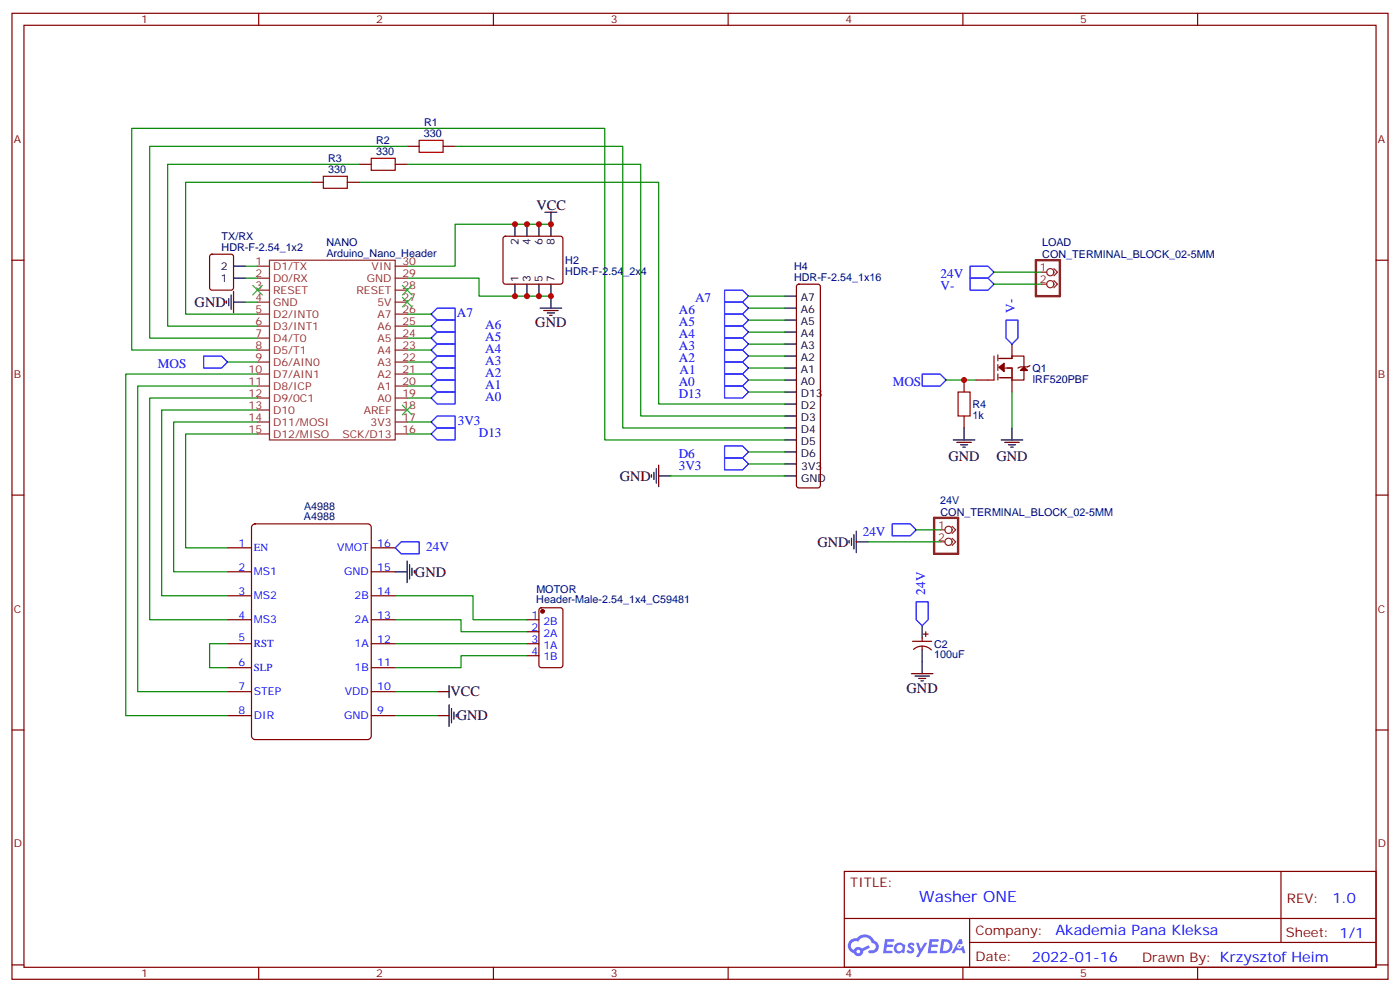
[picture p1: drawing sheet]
<svg xmlns="http://www.w3.org/2000/svg" width="412mm" height="292mm" viewBox="0 0 412 292" stroke-linecap="round" stroke-linejoin="round" font-family="sans-serif">
<g fill="none" stroke="#870000" stroke-width=".35">
<path d="M3.5 3.9h405.4v284.4h-405.4zM7.1 7.4h398.2v277.3h-398.2zM76.2 3.9v3.5M145.3 3.9v3.5M214.5 3.9v3.5M283.6 3.9v3.5M352.8 3.9v3.5M3.5 76.6h3.6M405.3 76.6h3.6M3.5 145.7h3.6M405.3 145.7h3.6M3.5 214.9h3.6"/>
<path d="M405.3 214.9h3.6M248.7 256.5h156.6v28.2h-156.6zM377.3 256.5v20.9M248.7 270.4h156.5M285.6 277.4h119.6M285.6 270.4v14.1M3.5 284h3.6M76.2 284.7v3.6M145.3 284.7v3.6M214.5 284.7v3.6M283.6 284.7v3.6M352.8 284.7v3.6"/>
<path d="M405.3 284h3.6"/>
</g>
<g fill="#5487ff">
<path d="M267.7 277.7a1.22 1.22 0 0 1 1.7 .2l-.4 .6a.47 .47 0 0 0-.3-.4 .47 .47 0 0 0-.5 .2l.1 .2a1.14 1.14 0 0 1 .8 1.8 1.14 1.14 0 0 1-1.9 0l-.2-.2 .5-.6 .7 .5a.29 .29 0 0 0 .3-.3 .29 .29 0 0 0-.2-.3 1.04 1.04 0 0 1-.6-1.7z"/>
<path d="M260.7 276.4h2.4l.3 .2-.2 .5-1.8 .1-.1 .8h1.5l.3 .4-.3 .4h-1.6l-.2 1.1h1.7l.2 .3-.2 .3-2.6 .1z"/>
<path d="M273.8 276.4h2.4l.3 .2-.1 .5-1.8 .1-.2 .8h1.6l.3 .4-.4 .4h-1.6l-.1 1.1h1.7l.2 .3-.2 .3-2.6 .1z"/>
<path d="M282.6 276.4h.7l.3 1.3-.6 .3a.69 .69 0 0 0-1 .3 .69 .69 0 0 0 .4 .9 .69 .69 0 0 0 .9-.6l.5-.2 .6 2.2h-.8l-.2-.9h-1.8l-.5 .9h-.8z"/>
<path d="M269.8 277.5h.8l.6 1.8 1.1-1.8h.9l-2.6 4.2h-.8l.9-1.5z"/>
<path d="M277.4 276.4l-.6 4.2h1.3a2.11 2.11 0 0 0 2.5-2.1 2.11 2.11 0 0 0-2.5-2.1zM278.1 277.2a1.39 1.39 0 0 1 1.7 1.4 1.39 1.39 0 0 1-1.8 1.3h-.3z"/>
<path d="M263.7 278.1a1.54 1.54 0 0 0-.1 2.1 1.54 1.54 0 0 0 2.2 .1l.6 .3 .3-2.3-.2-.3h-.4a1.49 1.49 0 0 0-2.4 .1zM264 279.1a.94 .94 0 0 1 1.8 0 .94 .94 0 0 1-1.8 0z"/>
<path d="M250.4 276.8a2.18 2.18 0 0 0 1.1 3.7 1.44 1.44 0 0 0 1.6 .9 1.44 1.44 0 0 0 1.2-1.4l2-1-.5-.8-1.9 1a1.47 1.47 0 0 0-2.4 .4 1.39 1.39 0 0 1-.7-1.9 1.39 1.39 0 0 1 2-.5 2.12 2.12 0 0 1 2.2-1.3 2.12 2.12 0 0 1 1.9 1.7 1.14 1.14 0 0 1 1.1 1.4 1.14 1.14 0 0 1-1.7 .7 .43 .43 0 0 0-.5 .4 .43 .43 0 0 0 .4 .5 1.98 1.98 0 0 0 2.5-1.2 1.98 1.98 0 0 0-1.2-2.6 3.1 3.1 0 0 0-5.3-.6l-.9 .1zM252.3 280.1a.55 .55 0 0 1 1.1 0 .55 .55 0 0 1-1.1 0z"/>
<circle cx="282.6" cy="278.5" r=".26"/>
</g>
<g fill="none" stroke="#8c2424" stroke-width=".35">
<path d="M75.8 78.4h3.6M79.4 76.6h37v52.9h-37zM116.4 78.4h3.5M310.4 79.1l1.1 1-1.1 1.1M75.8 81.9h3.6M75.8 85.4h3.6M75.8 88.9h3.6M75.8 92.5h3.6M75.8 96h3.6M75.8 99.5h3.6M116.4 81.9h3.5M116.4 85.4h3.5"/>
<path d="M116.4 88.9h3.5M116.4 92.5h3.5M116.4 96h3.5M116.4 99.5h3.5M306.9 80.1h1.4M306.9 83.6h1.4M310.4 82.6l1.1 1-1.1 1.1M75.8 103h3.6M75.8 106.6h3.6M75.8 110.1h3.6M75.8 113.6h3.6M75.8 117.2h3.6"/>
<path d="M116.4 103h3.5M116.4 106.6h3.5M116.4 110.1h3.5M116.4 113.6h3.5M116.4 117.2h3.5M75.8 120.7h3.6M75.8 124.2h3.6M75.8 127.7h3.6M116.4 120.7h3.5M116.4 124.2h3.5M116.4 127.7h3.5M276.9 156h1.4"/>
<path d="M276.9 159.5h1.4M280.5 154.9l1 1.1-1 1M280.5 158.4l1 1.1-1 1"/>
<circle cx="309.4" cy="83.6" r="1.06"/>
<circle cx="309.4" cy="80.1" r="1.06"/>
<circle cx="279.4" cy="159.5" r="1.06"/>
<circle cx="279.4" cy="156" r="1.06"/>
</g>
<g fill="none" stroke="#870000" stroke-width=".35">
<path d="M91.7 53.7h3.5M102.3 53.7h3.5M105.8 48.4h3.6M116.4 48.4h3.5M119.9 43.1h3.6M130.5 43.1h3.6M62 75l.4-.2h5.7l.6 .5 .1 9.4-.5 .7h-5.9l-.6-.5-.1-9.4zM148.4 69.7l.5-.2h16.2l.5 .2 .2 .5v12.7l-.2 .5-.5 .2h-16.2l-.5-.2-.2-.5v-12.7zM234.8 83.9l.5-.3h5.6l.5 .3 .3 .4v58.6l-.3 .5-.5 .2h-5.6l-.5-.2-.2-.5v-58.6zM284 111.9v3.5M287.5 111.9h3.5M298.1 101.3v3.5h3.5v7.1h-3.5v3.5"/>
<path d="M303.4 107.6l-.7 .4h-2.1l-.7 .3M284 122.4v3.6M74.3 154.6l.8-.4h33.2l.9 .4 .2 .7v61.3l-.5 .9-.6 .2h-33.2l-.8-.5-.2-.6v-61.3zM67 161.3h7.1M67 168.3h7.1M67 175.4h7.1M109.4 161.3h7M109.4 168.3h7M109.4 175.4h7M159 179.1l.5-.2h5.6l.7 .4v16.5l-.5 .7h-5.8l-.7-.4-.1-16.5zM67 182.4h7.1M67 189.5h7.1"/>
<path d="M67 196.5h7.1M109.4 182.4h7M109.4 189.5h7M109.4 196.5h7M155.2 182.4h3.5M155.2 189.5h3.5M155.2 185.9h3.5M155.2 193h3.5M268.8 188.8h5.7M269.1 191.2a3.8 3.8 0 0 1 5.2 .1M271.6 187.7v1.1M271.6 190.2v1"/>
<path d="M272 186.7h1.4M272.7 185.9v1.5M67 203.6h7.1M67 210.6h7.1M109.4 203.6h7M109.4 210.6h7"/>
</g>
<g fill="#870000" stroke="#870000" stroke-width=".35">
<path d="M294.2 108.1l1.6-1.2v2.5z"/>
<path d="M300.6 109l1-1 1.1 1z"/>
<circle cx="159.8" cy="180" r=".53"/>
</g>
<g fill="none" stroke="#008700" stroke-width=".35">
<path d="M91.7 53.7h-37v38.8h21.1M105.8 53.7h88.2v65.2h37.1M105.8 48.4h-56.4v47.6h26.4M119.9 43.1h-75.8v56.4h31.7M119.9 48.4h68.8v74h42.4M134.1 43.1h49.3v82.9h47.7M72.3 78.4h3.5M162.3 66h-28.2v12.4h-14.2M72.3 81.9h3.5M72.3 88.9h3.5M119.9 81.9h21.2v5.3h21.2M119.9 92.5h7.1"/>
<path d="M119.9 96h7.1M119.9 99.5h7.1M220.5 87.2h10.6M220.5 90.7h10.6M220.5 94.2h10.6M220.5 97.8h10.6M292.8 80.1h14.1M292.8 83.6h14.1M67 106.6h8.8M75.8 110.1h-38.8v100.5h30M75.8 113.6h-35.2v90h26.4M75.8 117.2h-31.7v65.2h22.9"/>
<path d="M75.8 103h-37v-65.2h139.4v91.7h52.9M119.9 106.6h7.1M119.9 117.2h7.1M119.9 113.6h7.1M119.9 110.1h7.1M119.9 103h7.1M220.5 111.9h10.6M220.5 115.4h10.6M220.5 108.3h10.6M220.5 104.8h10.6M220.5 101.3h10.6M278.7 111.9h8.8"/>
<path d="M298.1 115.4v10.6M75.8 120.7h-28.2v54.7h19.4M75.8 124.2h-24.6v44.1h15.8M75.8 127.7h-21.1v33.6h12.3M119.9 124.2h7.1M119.9 127.7h7.1M220.5 136.6h10.6M220.5 133h10.6M197.6 140.1h33.5M255.8 159.5h21.1M269.9 156h7M116.4 175.4h22.9v7h15.9"/>
<path d="M67 189.5h-5.3v7h5.3M116.4 182.4h19.4v3.5h19.4M116.4 189.5h38.8M155.2 193h-19.4v3.5h-19.4M116.4 210.6h12.4M116.4 203.6h12.4"/>
</g>
<g fill="none" stroke="#000" stroke-width=".35">
<path d="M68.8 78.4h3.5M151.7 66v3.5M155.2 66v3.5M158.7 66v3.5M160.5 62.5h3.5M162.3 62.5v7M66.7 88.6v.7M67.4 87.9v2.1M68.1 86.8v4.3M68.8 88.9h3.5M68.8 85.8v6.3M68.8 81.9h3.5"/>
<path d="M151.7 83.6v3.6M155.2 83.6v3.6M158.7 83.6v3.6M159.1 90.7h6.4M160.2 91.4h4.2M161.2 92.1h2.1M161.9 92.8h.7M162.3 83.6v7.1M231.1 90.7h3.5M231.1 87.2h3.5M231.1 94.2h3.5M231.1 97.8h3.5"/>
<path d="M231.1 101.3h3.5M231.1 104.8h3.5M231.1 108.3h3.5M231.1 111.9h3.5M231.1 115.4h3.5M231.1 118.9h3.5M191.9 139.7v.7M192.6 139v2.1M193.3 138v4.2M194 136.9v6.4M231.1 122.4h3.5M231.1 126h3.5"/>
<path d="M231.1 129.5h3.5M231.1 133h3.5M231.1 136.6h3.5M280.8 129.5h6.4M281.9 130.2h4.2M282.9 130.9h2.1M283.6 131.6h.7M284 126v3.5M294.9 129.5h6.4M296 130.2h4.2M297 130.9h2.2M297.7 131.6h.7"/>
<path d="M298.1 126v3.5M194 140.1h3.6M231.1 140.1h3.5M250.1 159.1v.7M250.8 158.4v2.1M251.5 157.4v4.2M252.2 159.5h3.6M252.2 156.3v6.4M116.4 168.3h3.5M119.9 165.1v6.4M120.6 166.2v4.2M121.4 167.3v2.1"/>
<path d="M122.1 168v.7M268.5 198.3h6.3M269.5 199h4.3M270.6 199.7h2.1M271.6 184.2v3.5M271.6 191.2v7.1M128.8 210.6h3.5M128.8 203.6h3.5M132.3 201.8v3.6M132.3 207.5v6.3M133 208.5v4.3M133.7 209.6v2.1"/>
<path d="M134.4 210.3v.7M271.3 200.4h.7"/>
</g>
<path d="M305.2 76.6h7v10.6h-7zM275.2 152.4h7v10.6h-7z" fill="none" stroke="#8c2424" stroke-width=".71"/>
<path d="M74.4 84l2.9 2.8M77.3 84l-2.9 2.8M118.5 84l2.9 2.8M118.5 87.5l2.9 2.8M121.4 84l-2.9 2.8M121.4 87.5l-2.9 2.8M118.5 119.3l2.9 2.8M121.4 119.3l-2.9 2.8" fill="none" stroke="#3c3" stroke-width=".35"/>
<path d="M95.2 51.9h7.1v3.5h-7.1zM109.4 46.6h7v3.5h-7zM123.5 41.3h7v3.5h-7zM282.2 115.4h3.6v7h-3.6zM292.8 104.8v7.1h-1.8M293.9 104.5v1.7M293.9 107.3v1.7M293.9 110.1v1.7M294.2 111.2h3.9M296 108.3h2.1v3.6M298.1 104.8v.7h-3.9" fill="none" stroke="#a10000" stroke-width=".35"/>
<g fill="none" stroke="#00f" stroke-width=".35">
<path d="M285.8 78.4h5.2l1.8 1.7-1.8 1.8h-5.2zM127 92.5l1.8-1.8h5.3v3.5h-5.3zM127 99.5l1.8-1.7h5.3v3.5h-5.3zM127 96l1.8-1.8h5.3v3.6h-5.3zM213.4 85.4h5.3l1.8 1.8-1.8 1.7h-5.3zM213.4 99.5h5.3l1.8 1.8-1.8 1.7h-5.3zM213.4 96h5.3l1.8 1.8-1.8 1.7h-5.3zM213.4 92.5h5.3l1.8 1.7-1.8 1.8h-5.3zM213.4 88.9h5.3l1.8 1.8-1.8 1.8h-5.3zM285.8 81.9h5.2l1.8 1.7-1.8 1.8h-5.2zM296.3 94.2h3.6v5.3l-1.8 1.8-1.8-1.8zM60 104.8h5.3l1.7 1.8-1.7 1.7h-5.3z"/>
<path d="M127 117.2l1.8-1.8h5.3v3.5h-5.3zM127 113.6l1.8-1.7h5.3v3.5h-5.3zM127 110.1l1.8-1.8h5.3v3.6h-5.3zM127 106.6l1.8-1.8h5.3v3.5h-5.3zM127 103l1.8-1.7h5.3v3.5h-5.3zM213.4 113.6h5.3l1.8 1.8-1.8 1.8h-5.3zM213.4 110.1h5.3l1.8 1.8-1.8 1.7h-5.3zM213.4 106.6h5.3l1.8 1.7-1.8 1.8h-5.3zM213.4 103h5.3l1.8 1.8-1.8 1.8h-5.3zM271.6 110.1h5.3l1.8 1.8-1.8 1.7h-5.3zM127 124.2l1.8-1.8h5.3v3.6h-5.3zM128.8 126h5.3v3.5h-5.3l-1.8-1.8z"/>
<path d="M213.4 134.8h5.3l1.8 1.8-1.8 1.7h-5.3zM213.4 131.3h5.3l1.8 1.7-1.8 1.8h-5.3zM262.8 154.2h5.3l1.8 1.8-1.8 1.7h-5.3zM116.4 161.3l1.8-1.8h5.3v3.5h-5.3zM269.9 177.1h3.5v5.3l-1.8 1.8-1.7-1.8z"/>
</g>
<g fill="#c00">
<circle cx="284" cy="111.9" r=".88"/>
<circle cx="151.7" cy="66" r=".88"/>
<circle cx="155.2" cy="66" r=".88"/>
<circle cx="162.3" cy="66" r=".88"/>
<circle cx="158.8" cy="66" r=".88"/>
<circle cx="151.7" cy="87.2" r=".88"/>
<circle cx="155.2" cy="87.2" r=".88"/>
<circle cx="162.3" cy="87.2" r=".88"/>
<circle cx="158.8" cy="87.2" r=".88"/>
</g>
<text font-size="4.6" fill="#00f" x="270.8" y="265.5">Washer ONE</text>
<g font-size="4.2">
<text x="158" y="61.8">VCC</text>
<text x="57.3" y="90.4">GND</text>
<text x="157.7" y="96.3">GND</text>
<text x="279.4" y="135.6">GND</text>
<text x="293.5" y="135.6">GND</text>
<text x="182.6" y="141.5">GND</text>
<text x="240.8" y="160.9">GND</text>
<text x="122.2" y="169.7">GND</text>
<text x="267.1" y="203.9">GND</text>
<text x="132.7" y="205">VCC</text>
<text x="134.6" y="212.1">GND</text>
</g>
<g font-size="4.2" fill="#00f">
<text x="392.5" y="265.8">1.0</text>
<text x="310.9" y="275.3">Akademia Pana Kleksa</text>
<text x="304" y="283.1">2022-01-16</text>
</g>
<g font-size="3.9" fill="#00f">
<text x="277.1" y="81.8">24V</text>
<text x="204.7" y="88.9">A7</text>
<text x="277.1" y="85.3">V-</text>
<text x="134.6" y="93.3">A7</text>
<text x="200" y="95.8">A5</text>
<text x="200" y="92.3">A6</text>
<text x="299" y="92.1" transform="rotate(-90 299 92.1)">V-</text>
<text x="142.9" y="96.9">A6</text>
<text x="142.9" y="100.4">A5</text>
<text x="200" y="99.4">A4</text>
<text x="142.9" y="104">A4</text>
<text x="142.9" y="107.5">A3</text>
<text x="200" y="106.4">A2</text>
<text x="200" y="102.9">A3</text>
<text x="46.5" y="108.3">MOS</text>
<text x="142.9" y="111">A2</text>
<text x="200" y="113.6">A0</text>
<text x="200.2" y="110">A1</text>
<text x="263" y="113.5">MOS</text>
<text x="142.9" y="118.1">A0</text>
<text x="142.9" y="114.5">A1</text>
<text x="200" y="117.1">D13</text>
<text x="134.9" y="125">3V3</text>
<text x="141.1" y="128.5">D13</text>
<text x="200" y="134.8">D6</text>
<text x="200" y="138.3">3V3</text>
<text x="254.1" y="157.7">24V</text>
<text x="125.6" y="162.1">24V</text>
<text x="272.5" y="175" transform="rotate(-90 272.5 175)">24V</text>
</g>
<g font-size="3.9" fill="#800">
<text x="250.5" y="261.1">TITLE:</text>
<text x="379.1" y="265.8">REV:</text>
<text x="287.4" y="275.3">Company:</text>
<text x="378.7" y="275.9">Sheet: 1/1</text>
<text x="287.4" y="283">Date:</text>
<text x="336.4" y="283.1">Drawn By: Krzysztof Heim</text>
</g>
<g font-size="3.2" fill="#800">
<text x="41.6" y="6.9">1</text>
<text x="110.8" y="6.9">2</text>
<text x="179.9" y="6.9">3</text>
<text x="249.1" y="6.9">4</text>
<text x="318.2" y="6.9">5</text>
<text x="4.1" y="42">A</text>
<text x="405.9" y="42">A</text>
<text x="4.1" y="111.2">B</text>
<text x="405.9" y="111.2">B</text>
<text x="4.1" y="180.3">C</text>
<text x="405.9" y="180.3">C</text>
<text x="4.1" y="249.4">D</text>
<text x="405.9" y="249.4">D</text>
<text x="41.6" y="287.7">1</text>
<text x="110.8" y="287.7">2</text>
<text x="179.9" y="287.7">3</text>
<text x="249.1" y="287.7">4</text>
<text x="318.2" y="287.7">5</text>
</g>
<g font-size="3.2" fill="#000080">
<text x="124.9" y="40.3">330</text>
<text x="124.9" y="37.1">R1</text>
<text x="96.7" y="47.7">R3</text>
<text x="110.8" y="45.5">330</text>
<text x="110.8" y="42.4">R2</text>
<text x="96.7" y="50.8">330</text>
<text x="65.3" y="70.6">TX/RX</text>
<text x="65.3" y="73.8">HDR-F-2.54_1x2</text>
<text x="96.2" y="75.5">Arduino_Nano_Header</text>
<text x="96.2" y="72.4">NANO</text>
<text x="166.5" y="77.8">H2</text>
<text x="306.9" y="72.4">LOAD</text>
<text x="307" y="76">CON_TERMINAL_BLOCK_02-5MM</text>
<text x="166.5" y="80.9">HDR-F-2.54_2x4</text>
<text x="233.9" y="82.6">HDR-F-2.54_1x16</text>
<text x="233.9" y="79.4">H4</text>
<text x="304.1" y="112.6">IRF520PBF</text>
<text x="304.1" y="109.5">Q1</text>
<text x="286.5" y="123.2">1k</text>
<text x="286.5" y="120.1">R4</text>
<text x="277" y="148.3">24V</text>
<text x="89.5" y="153.1">A4988</text>
<text x="89.5" y="150.1">A4988</text>
<text x="277" y="151.9">CON_TERMINAL_BLOCK_02-5MM</text>
<text x="158" y="177.6">Header-Male-2.54_1x4_C59481</text>
<text x="158" y="174.6">MOTOR</text>
<text x="275.2" y="190.7">C2</text>
<text x="275.2" y="193.8">100uF</text>
</g>
<g font-size="3.2" fill="#8d2323">
<text x="75.2" y="78">1</text>
<text x="118.5" y="78">30</text>
<text x="75.2" y="81.5">2</text>
<text x="80.4" y="79.4">D1/TX</text>
<text x="80.4" y="82.9">D0/RX</text>
<text x="108.1" y="82.9">GND</text>
<text x="109.5" y="79.4">VIN</text>
<text x="118.5" y="81.5">29</text>
<text x="306.3" y="79.8">1</text>
<text x="306.3" y="83.3">2</text>
<text x="75.2" y="85.1">3</text>
<text x="75.2" y="88.6">4</text>
<text x="80.4" y="86.5">RESET</text>
<text x="80.4" y="90">GND</text>
<text x="105" y="86.5">RESET</text>
<text x="111.2" y="90">5V</text>
<text x="118.5" y="88.6">27</text>
<text x="118.5" y="85.1">28</text>
<text x="75.2" y="92.1">5</text>
<text x="75.2" y="95.6">6</text>
<text x="80.4" y="93.5">D2/INT0</text>
<text x="111.2" y="93.5">A7</text>
<text x="118.5" y="95.6">25</text>
<text x="118.5" y="92.1">26</text>
<text x="75.2" y="99.2">7</text>
<text x="80.4" y="97">D3/INT1</text>
<text x="80.4" y="100.6">D4/T0</text>
<text x="111.2" y="100.6">A5</text>
<text x="111.2" y="97">A6</text>
<text x="118.5" y="99.2">24</text>
<text x="75.2" y="102.7">8</text>
<text x="75.2" y="106.2">9</text>
<text x="80.4" y="104.1">D5/T1</text>
<text x="80.4" y="107.6">D6/AIN0</text>
<text x="111.2" y="107.6">A3</text>
<text x="111.2" y="104.1">A4</text>
<text x="118.5" y="106.2">22</text>
<text x="118.5" y="102.7">23</text>
<text x="73.2" y="109.7">10</text>
<text x="73.2" y="113.3">11</text>
<text x="80.4" y="111.2">D7/AIN1</text>
<text x="111.2" y="111.2">A2</text>
<text x="118.5" y="113.3">20</text>
<text x="118.5" y="109.7">21</text>
<text x="73.2" y="116.8">12</text>
<text x="80.4" y="114.7">D8/ICP</text>
<text x="80.4" y="118.2">D9/0C1</text>
<text x="111.2" y="114.7">A1</text>
<text x="111.2" y="118.2">A0</text>
<text x="118.5" y="116.8">19</text>
<text x="73.2" y="120.3">13</text>
<text x="73.2" y="123.9">14</text>
<text x="80.4" y="121.7">D10</text>
<text x="80.4" y="125.3">D11/MOSI</text>
<text x="107.2" y="121.7">AREF</text>
<text x="109.2" y="125.3">3V3</text>
<text x="118.5" y="123.9">17</text>
<text x="118.5" y="120.3">18</text>
<text x="73.2" y="127.4">15</text>
<text x="80.4" y="128.8">D12/MISO</text>
<text x="100.9" y="128.8">SCK/D13</text>
<text x="118.5" y="127.4">16</text>
<text x="276.3" y="155.6">1</text>
<text x="276.3" y="159.1">2</text>
</g>
<g font-size="3.2">
<text x="152.8" y="72.3" transform="rotate(-90 152.8 72.3)">2</text>
<text x="156.3" y="72.3" transform="rotate(-90 156.3 72.3)">4</text>
<text x="159.8" y="72.3" transform="rotate(-90 159.8 72.3)">6</text>
<text x="163.3" y="72.3" transform="rotate(-90 163.3 72.3)">8</text>
<text x="65" y="82.9">1</text>
<text x="65" y="79.4">2</text>
<text x="152.8" y="82.9" transform="rotate(-90 152.8 82.9)">1</text>
<text x="156.3" y="82.9" transform="rotate(-90 156.3 82.9)">3</text>
<text x="159.8" y="82.9" transform="rotate(-90 159.8 82.9)">5</text>
<text x="163.3" y="82.9" transform="rotate(-90 163.3 82.9)">7</text>
<text x="235.9" y="88.6">A7</text>
<text x="235.9" y="92.1">A6</text>
<text x="235.9" y="95.6">A5</text>
<text x="235.9" y="99.2">A4</text>
<text x="235.9" y="102.7">A3</text>
<text x="235.9" y="106.2">A2</text>
<text x="235.9" y="109.7">A1</text>
<text x="235.9" y="113.3">A0</text>
<text x="235.9" y="116.8">D13</text>
<text x="235.9" y="120.3">D2</text>
<text x="235.9" y="123.9">D3</text>
<text x="235.9" y="127.4">D4</text>
<text x="235.9" y="130.9">D5</text>
<text x="235.9" y="134.4">D6</text>
<text x="236" y="138.3">3V3</text>
<text x="236" y="141.9">GND</text>
</g>
<g font-size="3.2" fill="#00f">
<text x="70.3" y="160.9">1</text>
<text x="111.1" y="160.9">16</text>
<text x="70.3" y="168">2</text>
<text x="74.8" y="162.3">EN</text>
<text x="99.4" y="162.3">VMOT</text>
<text x="111.1" y="168">15</text>
<text x="74.8" y="169.4">MS1</text>
<text x="101.4" y="169.4">GND</text>
<text x="70.3" y="175">3</text>
<text x="74.8" y="176.4">MS2</text>
<text x="104.5" y="176.4">2B</text>
<text x="111.1" y="175">14</text>
<text x="70.3" y="182.1">4</text>
<text x="74.8" y="183.5">MS3</text>
<text x="104.5" y="183.5">2A</text>
<text x="111.1" y="182.1">13</text>
<text x="156.6" y="182.1">1</text>
<text x="156.6" y="185.6">2</text>
<text x="160.1" y="183.8">2B</text>
<text x="70.3" y="188.6">5</text>
<text x="74.8" y="190.5">RST</text>
<text x="104.5" y="190.5">1A</text>
<text x="111.1" y="189.1">12</text>
<text x="156.6" y="189.1">3</text>
<text x="160.1" y="187.4">2A</text>
<text x="160.1" y="190.9">1A</text>
<text x="70.3" y="196.2">6</text>
<text x="74.8" y="197.6">SLP</text>
<text x="104.5" y="197.6">1B</text>
<text x="111.1" y="196.2">11</text>
<text x="156.6" y="192.7">4</text>
<text x="160.1" y="194.4">1B</text>
<text x="70.3" y="203.2">7</text>
<text x="111.1" y="203.2">10</text>
<text x="74.8" y="204.6">STEP</text>
<text x="101.6" y="204.6">VDD</text>
<text x="70.3" y="210.3">8</text>
<text x="74.8" y="211.7">DIR</text>
<text x="101.4" y="211.7">GND</text>
<text x="111.1" y="210.3">9</text>
</g>
</svg>
